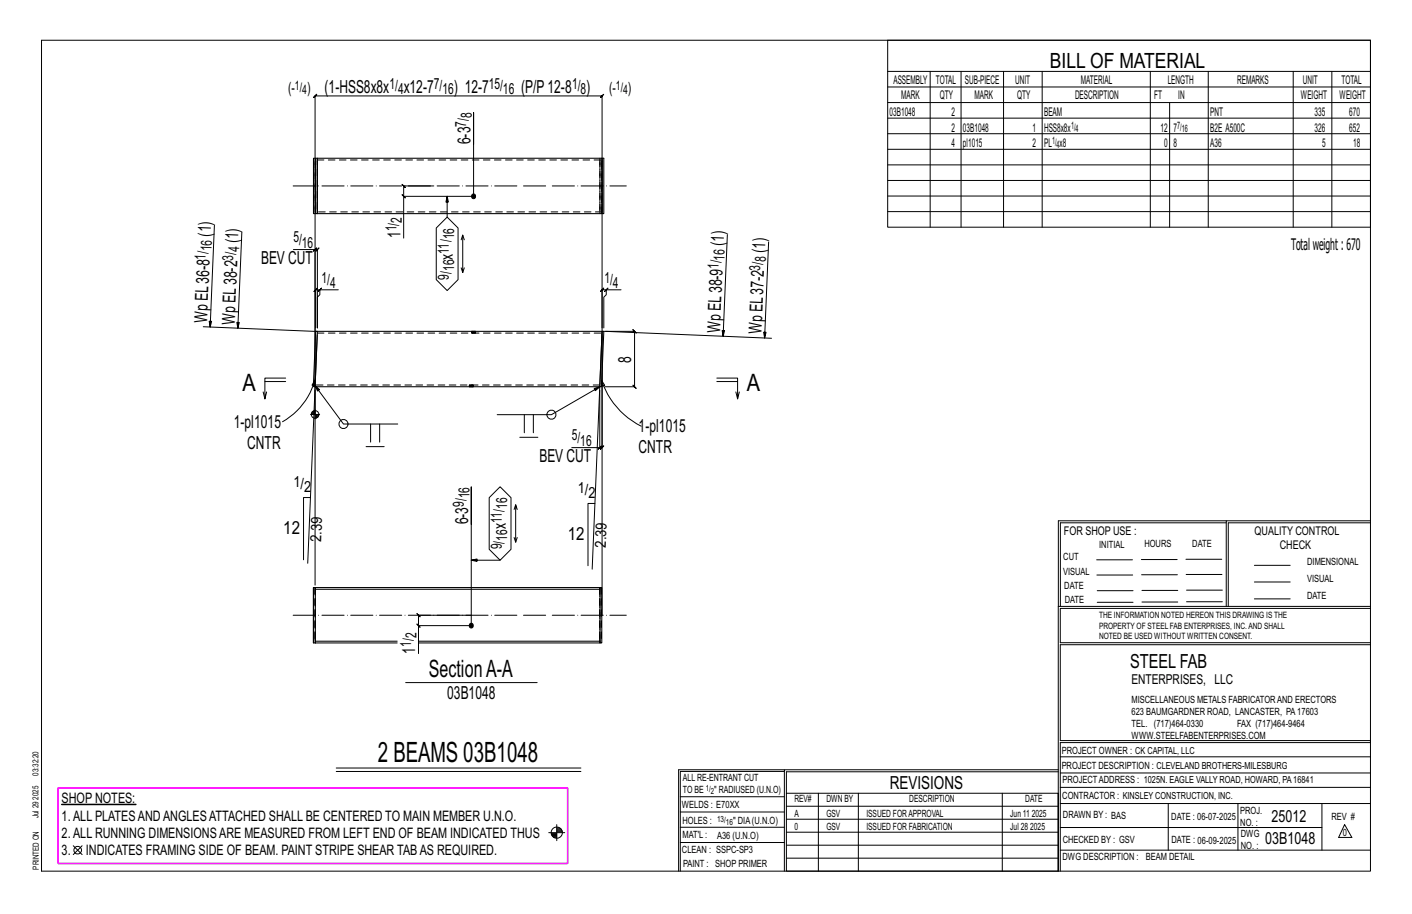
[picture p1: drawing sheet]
<svg xmlns="http://www.w3.org/2000/svg" width="432mm" height="279mm" viewBox="0 0 432 279" stroke-linecap="round" stroke-linejoin="round" font-family="sans-serif">
<g fill="#000" stroke="#000" stroke-width=".31">
<path d="M18.9 245.8h22.7v.2h-22.7z"/>
<circle cx="144.8" cy="60" r=".68"/>
<circle cx="144" cy="191.3" r=".68"/>
</g>
<g fill="none" stroke="#000" stroke-width=".31">
<path d="M12.7 12.3h406.4v254h-406.4zM271.5 12.3h147.6v57.2h-147.6zM271.5 21.8h147.6M271.5 26.6h147.6M271.5 31.4h147.6M271.5 36.1h147.6M284.5 21.8v47.7M293.9 21.8v47.7M306.9 21.8v47.7M318.7 21.8v47.7M351.8 21.8v47.7M357.7 31.4v38.1"/>
<path d="M369.5 21.8v47.7M395.5 21.8v47.7M407.3 21.8v47.7M122.9 59.5l1 1zM132.5 56.8h-9.1l-.5-.5 1 1-.5-.5v3.2M144.8 44.1v-9.7v25.6h-21.4v12.8M271.5 40.9h147.6M271.5 45.6h147.6M271.5 50.4h147.6M271.5 55.2h147.6M271.5 59.9h147.6M65.6 68.9l-1.3 31.1-.3-1.8h.7l-.4 1.8"/>
<path d="M74 71l-1.3 29.3-.3-1.7h.8l-.5 1.7M89.7 76.3h6.7v40.6M96.4 76.3h.7l-.5 .5 1-1-.5 .5v23.9v-9.4l.7-.7v-1.5h5.7M96.9 75.8l-1 1zM136.7 66.4l3.4 3.3v15.8l-3.4 3.3-3.3-3.3v-15.8zM136.7 60l-.3 1.8h.7l-.4-1.8v6.4M141 73.3l.5-1.4 .5 1.4M141.5 71.9v11.4l-.5-1.4M222.4 71.7l-1.3 31.1-.3-1.8 .8 .1-.5 1.7M235 74l-1.2 29.3-.3-1.7h.8l-.5 1.7M271.5 64.7h147.6M62.2 99.9l34.9 1.4"/>
<path d="M97.8 88.6l.5-.5-1 1zM97.8 88.6h-1.3l.5-.5-1 1 .5-.5v11.6M142 81.9l-.5 1.4M185.4 88.6l.5-.5-1 1zM185.4 88.6h-1.3l.5-.5-1 1 .5-.5v11.6M189.9 88.6h-4.5v1.5l-.8 .7v9.5M80.5 119.8l.5 2.1M81 116.6h6.4M87.4 115.6h-6.4v6.3l.5-2.1M96.3 116.2l-.2 1.8-.7-.3zM96.3 116.2a21.1 21.1 0 0 1-9.9 12.7M96.4 118.2l-2.3 54"/>
<path d="M96.4 119.3v8.8M96.4 117.9l.7 1.6 .6-.4-1.3-1.2 8.6 11.7h16.6M183.4 119.3v17.5h-8.6M184 116.3l.9 1.5-.7 .2zM184 116.3a24.2 24.2 0 0 0 12.1 14M184.1 102.7v34.1l.5-.5-1 1 .5-.5h-.7M184.1 101.3l51.8 2.1M185.2 101.3h8.9l-.5-.5 1 1-.5-.5v16.9l-.5-.5 1 1-.5-.5h-9.1M219.2 115.6h6.4v6.3l.5-2.1M219.2 116.6h6.4M225 119.8l.6 2.1M95 126.7h2.7"/>
<path d="M95.3 126.2v.5M95.5 125.9v.8M95.7 125.7v1M95.9 125.6v1.1M96.1 125.5v1.2M96.6 126.7v1.1M96.8 126.7v1.1M97 126.7v1M97.2 126.7v.8M97.4 126.7v.5M111.9 136.5h5.6M113.3 129.6v5.5"/>
<path d="M116.1 129.6v5.5M152 126.8h16.6l14.8-8.6-1.3 1.2-.4-.6 1.7-.6-2.3 55.8M159 133.7h5.5M160.3 126.8v5.5M163.1 126.8v5.5M182.9 137.3l1-1zM94.9 152.1h-2.1v19M149.6 152.1l3.3-3.3 3.4 3.3v15.8l-3.4 3.4-3.3-3.4zM157.7 154.3l-.5 1.4M158.2 155.7l-.5-1.4v11.4M181.9 153.9h-2.1v19M375 159.8h-50.7v25.6"/>
<path d="M375 159.2h-51.3l-.1 107.1M419.1 159.2h-44.1v26.2M419.1 159.8h-43.5v25.6M96.4 178.9v-149.6l-.5 .5 1-1-.5 .5h87.7l-.5 .5 1-1-.5 .5v158.8M144.1 171.3l1.8 .3v-.7l-1.8 .4h8.8M144.1 160.3v-11.4v42.3h-16.1v8.6M157.2 164.3l.5 1.4 .5-1.4M335.4 171.1h10.9M335.4 175.8h11M349 171h11M349.1 175.7h11M362.7 171h10.9"/>
<path d="M362.7 175.6h11M383.6 172.8h11M383.6 177.9h11M127.5 190.7l1 1zM144.1 188.1h-16.1l-.5-.5 1 1-.5-.5v3.1M323.7 185.4h95.4M335.5 184.1h11M335.5 180.6h11M349.2 184h11M349.2 180.5h11M362.9 180.4h10.9M362.9 184h10.9"/>
<path d="M383.6 183.1h11M419.1 186h-94.9v10.5h94.9M419.1 197.1h-94.9v29.3h94.9v.6h-94.9v39.3M124.1 208.7h40.2M102.8 234.8h74.8M102.8 235.8h74.8M239.9 235.8h-31.9v30.5M239.9 235.3h-32.4v31M323.6 235.3h-83.7v31M323.6 235.9h-83.1v6.6M324.2 236.3h94.9M324.2 231.4h94.9"/>
<path d="M22.4 258.5l2.7 2.7M25.1 258.5l-2.7 2.7M167.8 254.5h4.9M168.6 254.8h1.7M168.6 255.1h1.7M168.7 255.4h1.6M169 255.7h1.3M169.3 256h1M170.3 252.1v4.9M170.3 254.2h1.7M170.3 253.1h.9M170.3 254h1.6"/>
<path d="M170.3 253.7h1.4M170.3 253.4h1.2M208 252.9h31.9M208 257.5h31.9M208 243.6h31.9M208 248.2h31.9M240.5 242.5h83.1v23.8h-83.1zM240.5 258.4h83.1M240.5 254.4h83.1M240.5 250.4h83.1M240.5 246.5h83.1M250.3 242.5v23.8"/>
<path d="M262.5 242.5v23.8M306.5 242.5v23.8M324.2 253h80.1M324.2 245.6h94.9M324.2 259.9h94.9M324.2 240.7h94.9M357.3 245.6v14.3M378.6 245.6v14.3M404.3 245.6v14.3M411.2 252.1l2.2 3.9h-4zM240.5 262.3h83.1"/>
<circle cx="96.4" cy="126.7" r="1.16"/>
<circle cx="105" cy="129.6" r="1.38"/>
<circle cx="168.6" cy="126.8" r="1.38"/>
<circle cx="23.8" cy="259.9" r="1.17"/>
<circle cx="170.3" cy="254.5" r="1.71"/>
</g>
<path d="M17.8 240.9h155.8v23h-155.8z" fill="none" stroke="#f0f" stroke-width=".5"/>
<g fill="none" stroke="#000" stroke-width=".32">
<path d="M96.5 48.4h.6M97.1 49.4v14.8M184.1 48.4h.5v16.9h-.5zM184.1 48.4h-87v16.9h-.6v-16.9h-.6v16.9h.6M184.1 49.4v14.8M97.1 65.3h87M96.5 101.3h.6l-.7 16.9h-.6zM97 102.3l-.6 15.9h87M97.1 101.3h87M184.1 102.3l-.6 14.9M184.1 101.3h.5l-.7 16.9h-.5zM95.8 179.6h.6v16.9h-.6z"/>
<path d="M95.9 179.6v16.9M96.4 179.6h.1M96.4 179.6h87.1v.5h-87.1zM183.5 179.6h.5v16.9h-.5zM96.4 196h.1M96.4 180.1h.1M121.5 196h-25.1v.5h25.1M128 196h55.5v.5h-55.5"/>
</g>
<g fill="none" stroke="#000" stroke-width=".31" stroke-dasharray="2 1.4">
<path d="M96.4 48.4v16.9M97 48.4v16.4h-.6v-15.9h.6l.1 .5M97 48.9h87.1M183.5 48.4v16.9M183.5 48.9v15.9M184.1 48.9v15.8M184.1 49.4v-1M96.4 65.3v-16.9M97.1 64.2l-.1 1.1M183.5 65.3v-16.9M184 65.3v-16.9M184.1 65.3v-1.1"/>
<path d="M184.1 64.7l-87.1 .1M97 101.8h87.1M143.6 118.2v-.5M143.7 118.2v-.5M143.9 118.2h-.2v-.5h.2M144.1 118.2h-.2v-.5h.2M144.2 101.3l.1 .5zM144.3 101.3h.1M144.3 118.2h.2l.2-.5M144.3 117.7h-.2v.5h.2v-.5h.2M144.6 101.3h-.2l-.1 .5M144.6 101.8h.2v-.5h-.2v.5h-.2"/>
<path d="M144.7 117.7v.5zM144.7 118.2h-.2M144.8 101.3h.3v.5h-.3M145.1 101.3h.1v.5h-.1M145.2 101.3v.5M145.4 101.3v.5M183.4 118.2l.1-1M183.4 117.7h-87M184.1 102.3v-1M96.4 179.6v16.9M183.4 179.6v16.9M183.5 179.6l-.1 15.9"/>
<path d="M183.9 179.6v16.9M96.4 195.5v-15.4M96.4 196v-.5M183.4 195.5l.1 1M183.4 180.7l.1-.6M183.5 196l-.1-15.3"/>
</g>
<path d="M89.6 56.8h101.9M89.6 188.1h101.9" fill="none" stroke="#000" stroke-width=".31" stroke-dasharray="6.8 1 0 1"/>
<text font-size="8.6" x="115.5" y="232.8">2 BEAMS 03B1048</text>
<g font-size="7.3">
<text x="74.1" y="119.5">A</text>
<text x="228.3" y="119.5">A</text>
<text x="131.2" y="206.9">SectionA-A</text>
</g>
<text font-size="6.4" x="321.1" y="20.7">BILL OF MATERIAL</text>
<text font-size="5.9" x="345.6" y="204.1">STEEL FAB</text>
<g font-size="5.5">
<text x="99.3" y="28.3">(1-HSS8x8x</text>
<text x="123.5" y="28.3">x12-7</text>
<text x="138.8" y="28.3">) 12-7</text>
<text x="159.4" y="28.3">(P/P12-8</text>
<text x="179.3" y="28.3">)</text>
<text x="143.8" y="44.1" transform="rotate(-90 143.8 44.1)">6-3</text>
<text x="64.4" y="72.3" transform="rotate(-88 64.4 72.3)">(1)</text>
<text x="72.8" y="74.4" transform="rotate(-88 72.8 74.4)">(1)</text>
<text x="122.5" y="72.8" transform="rotate(-90 122.5 72.8)">1</text>
<text x="221.3" y="75.1" transform="rotate(-88 221.3 75.1)">(1)</text>
<text x="233.9" y="77.4" transform="rotate(-88 233.9 77.4)">(1)</text>
<text x="79.8" y="80.8">BEV CUT</text>
<text x="138.5" y="79.4" transform="rotate(-90 138.5 79.4)">x</text>
<text x="63.3" y="98.9" transform="rotate(-88 63.3 98.9)">WpEL36-8</text>
<text x="71.8" y="99.2" transform="rotate(-88 71.8 99.2)">WpEL38-2</text>
<text x="220.2" y="101.7" transform="rotate(-88 220.2 101.7)">WpEL38-9</text>
<text x="232.9" y="102.2" transform="rotate(-88 232.9 102.2)">WpEL37-2</text>
<text x="193.1" y="110.9" transform="rotate(-90 193.1 110.9)">8</text>
<text x="71.5" y="130.8">1-pl1015</text>
<text x="75.6" y="137.4">CNTR</text>
<text x="195.3" y="132">1-pl1015</text>
<text x="165" y="141.4">BEV CUT</text>
<text x="195.3" y="138.5">CNTR</text>
<text x="143.1" y="160.3" transform="rotate(-90 143.1 160.3)">6-3</text>
<text x="154.7" y="161.8" transform="rotate(-90 154.7 161.8)">x</text>
<text x="86.6" y="163.4">12</text>
<text x="173.6" y="165.2">12</text>
<text x="127" y="199.8" transform="rotate(-90 127 199.8)">1</text>
<text x="136.8" y="213.6">03B1048</text>
<text x="272.2" y="241.1">REVISIONS</text>
</g>
<g font-size="5.1">
<text x="388.9" y="251.3">25012</text>
<text x="386.9" y="258.1">03B1048</text>
</g>
<text font-size="4.9" x="394.8" y="76.4">Totalweight : 670</text>
<g font-size="4.7">
<text x="88.1" y="28.5">(-</text>
<text x="93.9" y="28.5">)</text>
<text x="119.1" y="27.1">1/</text>
<text x="121.7" y="28.7">4</text>
<text x="132.7" y="27.1">7/</text>
<text x="135.3" y="28.7">16</text>
<text x="149.5" y="27.1">15/</text>
<text x="153.8" y="28.7">16</text>
<text x="174.9" y="27.1">1/</text>
<text x="177.5" y="28.7">8</text>
<text x="186.2" y="28.5">(-</text>
<text x="192" y="28.5">)</text>
<text x="142.6" y="38.8" transform="rotate(-90 142.6 38.8)">7/</text>
<text x="144.2" y="36.2" transform="rotate(-90 144.2 36.2)">8</text>
<text x="121.2" y="70.7" transform="rotate(-90 121.2 70.7)">1/</text>
<text x="122.9" y="68.1" transform="rotate(-90 122.9 68.1)">2</text>
<text x="64.7" y="76.8" transform="rotate(-88 64.7 76.8)">16</text>
<text x="73.1" y="77.2" transform="rotate(-88 73.1 77.2)">4</text>
<text x="89.7" y="74.1">5/</text>
<text x="92.3" y="75.7">16</text>
<text x="137.3" y="77.5" transform="rotate(-90 137.3 77.5)">11/</text>
<text x="138.9" y="73.2" transform="rotate(-90 138.9 73.2)">16</text>
<text x="62.9" y="79.4" transform="rotate(-88 62.9 79.4)">1/</text>
<text x="71.4" y="79.7" transform="rotate(-88 71.4 79.7)">3/</text>
<text x="138.9" y="82.9" transform="rotate(-90 138.9 82.9)">16</text>
<text x="219.8" y="82.2" transform="rotate(-88 219.8 82.2)">1/</text>
<text x="221.5" y="79.6" transform="rotate(-88 221.5 79.6)">16</text>
<text x="232.4" y="82.7" transform="rotate(-88 232.4 82.7)">3/</text>
<text x="234.2" y="80.2" transform="rotate(-88 234.2 80.2)">8</text>
<text x="98.3" y="86.4">1/</text>
<text x="101" y="88">4</text>
<text x="137.3" y="85.5" transform="rotate(-90 137.3 85.5)">9/</text>
<text x="184.8" y="86.4">1/</text>
<text x="187.4" y="88">4</text>
<text x="174.8" y="134.6">5/</text>
<text x="177.5" y="136.3">16</text>
<text x="89.7" y="148.8">1/</text>
<text x="93" y="150.5">2</text>
<text x="141.9" y="155" transform="rotate(-90 141.9 155)">9/</text>
<text x="143.5" y="152.3" transform="rotate(-90 143.5 152.3)">16</text>
<text x="155.1" y="155.6" transform="rotate(-90 155.1 155.6)">16</text>
<text x="176.7" y="150.6">1/</text>
<text x="180" y="152.3">2</text>
<text x="153.5" y="160" transform="rotate(-90 153.5 160)">11/</text>
<text x="98.2" y="165.6" transform="rotate(-88 98.2 165.6)">2.39</text>
<text x="153.5" y="167.9" transform="rotate(-90 153.5 167.9)">9/</text>
<text x="155.1" y="165.3" transform="rotate(-90 155.1 165.3)">16</text>
<text x="185.2" y="167.4" transform="rotate(-88 185.2 167.4)">2.39</text>
<text x="125.7" y="197.7" transform="rotate(-90 125.7 197.7)">1/</text>
<text x="127.4" y="195.1" transform="rotate(-90 127.4 195.1)">2</text>
</g>
<g font-size="4.4">
<text x="18.9" y="245.6">SHOP NOTES:</text>
<text x="18.9" y="250.8">1.ALL PLATESANDANGLESATTACHED SHALL BE CENTERED TO MAIN MEMBER U.N.O.</text>
<text x="18.9" y="256.1">2.ALL RUNNING DIMENSIONSARE MEASURED FROM LEFT END OF BEAM INDICATED THUS</text>
<text x="18.9" y="261.3">3.</text>
<text x="26.3" y="261.3">INDICATES FRAMING SIDE OF BEAM. PAINT STRIPE SHEAR TABAS REQUIRED.</text>
</g>
<text font-size="4.2" x="346" y="209.1">ENTERPRISES, LLC</text>
<g font-size="4">
<text x="90.2" y="27.4">1/</text>
<text x="92.4" y="28.8">4</text>
<text x="188.3" y="27.4">1/</text>
<text x="190.5" y="28.8">4</text>
</g>
<g font-size="3.7">
<text x="273.2" y="25.6">ASSEMBLY</text>
<text x="286.2" y="25.6">TOTAL</text>
<text x="295.1" y="25.6">SUB-PIECE</text>
<text x="310.4" y="25.6">UNIT</text>
<text x="330.5" y="25.6">MATERIAL</text>
<text x="357.1" y="25.6">LENGTH</text>
<text x="378.3" y="25.6">REMARKS</text>
<text x="398.4" y="25.6">UNIT</text>
<text x="410.2" y="25.6">TOTAL</text>
<text x="272.1" y="35.5">03B1048</text>
<text x="275.6" y="30.4">MARK</text>
<text x="287.4" y="30.4">QTY</text>
<text x="290.9" y="35.5">2</text>
<text x="298" y="30.4">MARK</text>
<text x="311" y="30.4">QTY</text>
<text x="319.3" y="35.5">BEAM</text>
<text x="328.7" y="30.4">DESCRIPTION</text>
<text x="353" y="30.4">FT</text>
<text x="360.3" y="30.4">IN</text>
<text x="370.1" y="35.5">PNT</text>
<text x="397.8" y="30.4">WEIGHT</text>
<text x="402" y="35.5">335</text>
<text x="409.6" y="30.4">WEIGHT</text>
<text x="412.6" y="35.5">670</text>
<text x="290.9" y="40.2">2</text>
<text x="294.5" y="40.2">03B1048</text>
<text x="315.8" y="40.2">1</text>
<text x="319.3" y="40.2">HSS8x8x</text>
<text x="354.9" y="40.2">12</text>
<text x="358.9" y="40.2">7</text>
<text x="370.1" y="40.2">B2E A500C</text>
<text x="402" y="40.2">326</text>
<text x="412.6" y="40.2">652</text>
<text x="290.9" y="45">4</text>
<text x="294.5" y="45">pl1015</text>
<text x="315.8" y="45">2</text>
<text x="319.3" y="45">PL x8</text>
<text x="356" y="45">0</text>
<text x="358.9" y="45">8</text>
<text x="370.1" y="45">A36</text>
<text x="404.3" y="45">5</text>
<text x="413.8" y="45">18</text>
<text x="325.3" y="163.4">FOR SHOP USE :</text>
<text x="383.7" y="163.4">QUALITY CONTROL</text>
<text x="391.4" y="167.8">CHECK</text>
</g>
<g font-size="3.1">
<text x="327.5" y="39.4">1/</text>
<text x="328.9" y="40.5">4</text>
<text x="360" y="39.4">7/</text>
<text x="361.4" y="40.5">16</text>
<text x="321.7" y="44.1">1/</text>
<text x="323.1" y="45.3">4</text>
<text x="336.2" y="167.4">INITIAL</text>
<text x="350" y="167.1">HOURS</text>
<text x="364.6" y="167.2">DATE</text>
<text x="325.2" y="171.3">CUT</text>
<text x="399.8" y="172.8">DIMENSIONAL</text>
<text x="325.1" y="175.8">VISUAL</text>
<text x="399.8" y="177.9">VISUAL</text>
<text x="325.5" y="180">DATE</text>
<text x="325.7" y="184.4">DATE</text>
<text x="399.8" y="183.1">DATE</text>
<text x="346" y="215">MISCELLANEOUS METALS FABRICATORAND ERECTORS</text>
<text x="346" y="218.6">623 BAUMGARDNER ROAD, LANCASTER, PA17603</text>
<text x="346" y="225.8">WWW.STEELFABENTERPRISES.COM</text>
<text x="346" y="222.2">TEL. (717)464-0330</text>
<text x="378.3" y="222.2">FAX (717)464-9464</text>
<text x="324.7" y="230.5">PROJECT OWNER : CK CAPITAL, LLC</text>
<text x="208.8" y="238.8">ALL RE-ENTRANT CUT</text>
<text x="324.7" y="235.1">PROJECT DESCRIPTION : CLEVELAND BROTHERS-MILESBURG</text>
<text x="324.9" y="239.5">PROJECTADDRESS : 1025N. EAGLE VALLY ROAD, HOWARD, PA16841</text>
<text x="208.8" y="242.5">TO BE</text>
<text x="218.4" y="242.5">&quot; RADIUSED (U.N.O)</text>
<text x="242.9" y="245.3">REV#</text>
<text x="252.7" y="245.3">DWN BY</text>
<text x="278.1" y="245.3">DESCRIPTION</text>
<text x="313.5" y="245.3">DATE</text>
<text x="324.9" y="244.2">CONTRACTOR : KINSLEY CONSTRUCTION, INC.</text>
<text x="208.5" y="247">WELDS : E70XX</text>
<text x="208.7" y="251.7">HOLES :</text>
<text x="224.2" y="251.8">&quot; DIA(U.N.O)</text>
<text x="242.9" y="249.9">A</text>
<text x="252.7" y="249.9">GSV</text>
<text x="264.9" y="249.9">ISSUED FORAPPROVAL</text>
<text x="309" y="249.9">Jun 11</text>
<text x="315.5" y="249.9">2025</text>
<text x="325.1" y="250">DRAWN BY : BAS</text>
<text x="358.2" y="250.5">DATE : 06-07-2025</text>
<text x="379.3" y="248.9">PROJ.</text>
<text x="407.2" y="250.5">REV #</text>
<text x="208.7" y="256.3">MAT'L :</text>
<text x="219.3" y="256.4">A36 (U.N.O)</text>
<text x="242.9" y="253.8">0</text>
<text x="252.7" y="253.8">GSV</text>
<text x="264.9" y="253.8">ISSUED FOR FABRICATION</text>
<text x="309" y="253.8">Jul 28</text>
<text x="315" y="253.8">2025</text>
<text x="325" y="257.6">CHECKED BY : GSV</text>
<text x="358.3" y="257.7">DATE : 06-09-2025</text>
<text x="379.3" y="252.5">NO. :</text>
<text x="379.5" y="255.9">DWG</text>
<text x="410.6" y="255.5">0</text>
<text x="208.6" y="260.7">CLEAN : SSPC-SP3</text>
<text x="324.9" y="262.9">DWG DESCRIPTION :</text>
<text x="350.4" y="263">BEAM DETAIL</text>
<text x="379.5" y="259.5">NO. :</text>
<text x="208.9" y="265">PAINT : SHOP PRIMER</text>
</g>
<g font-size="2.7">
<text x="336.1" y="189">THE INFORMATION NOTED HEREON THIS DRAWING IS THE</text>
<text x="336.1" y="195.4">NOTED BE USED WITHOUT WRITTEN CONSENT.</text>
<text x="336.1" y="192.2">PROPERTY OF STEEL FAB ENTERPRISES, INC.AND SHALL</text>
</g>
<g font-size="2.6">
<text x="215.9" y="241.8">1/</text>
<text x="217.4" y="242.7">2</text>
<text x="219.3" y="251.1">13/</text>
<text x="222" y="252.1">16</text>
</g>
<g font-size="2.5">
<text x="11.7" y="237.1" transform="rotate(-90 11.7 237.1)">03:32:20</text>
<text x="11.8" y="244.4" transform="rotate(-90 11.8 244.4)">2025</text>
<text x="11.8" y="250.1" transform="rotate(-90 11.8 250.1)">Jul 29</text>
<text x="11.9" y="265.8" transform="rotate(-90 11.9 265.8)">PRINTED ON</text>
</g>
</svg>
